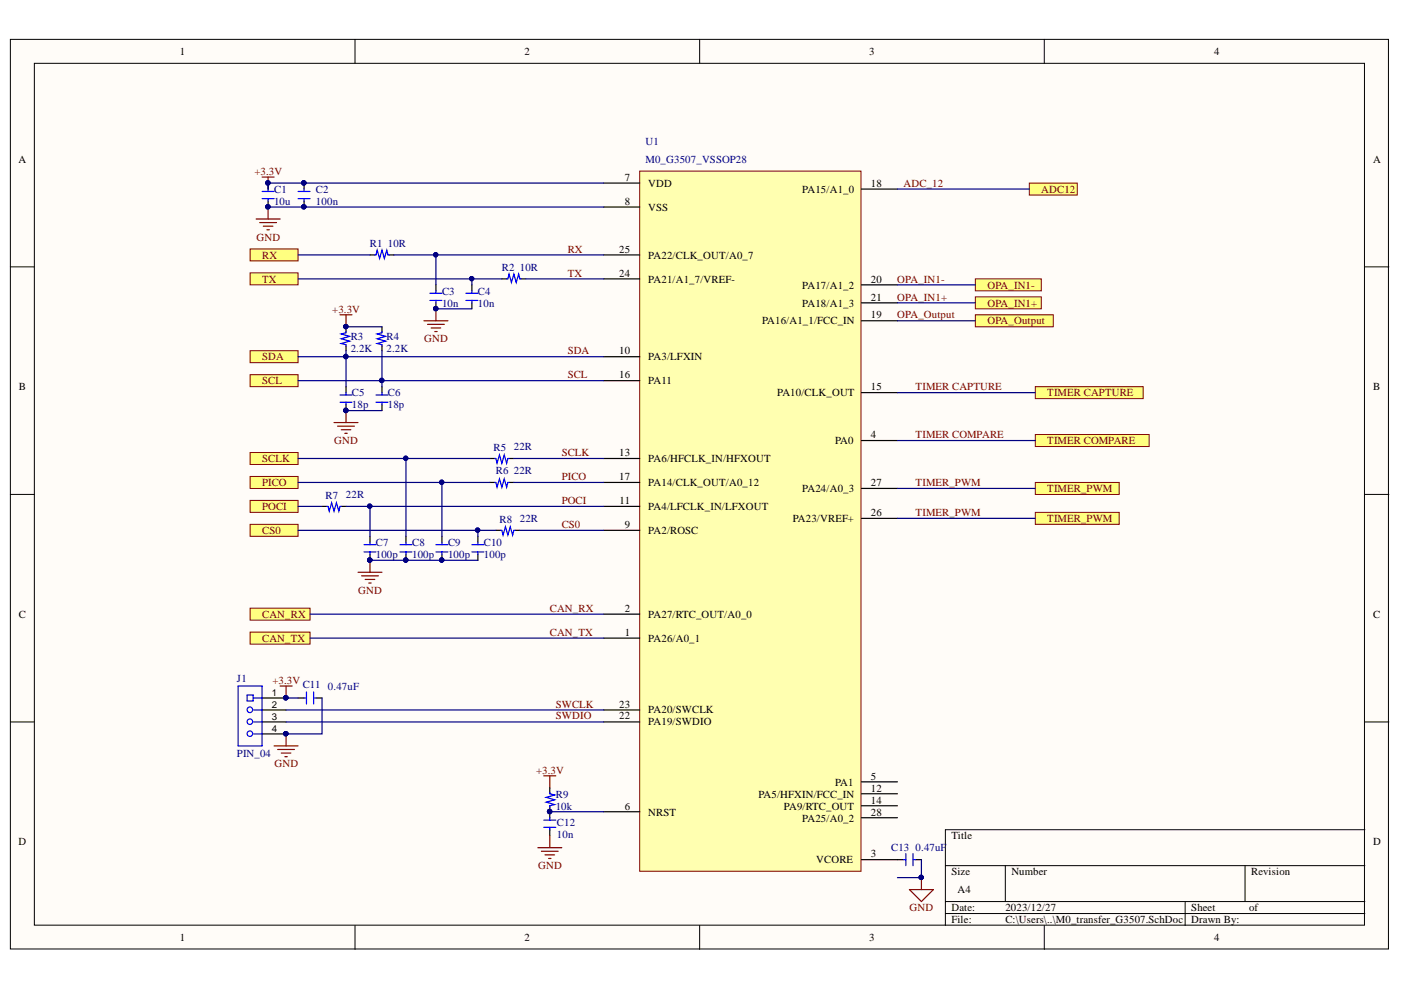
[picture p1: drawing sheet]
<svg xmlns="http://www.w3.org/2000/svg" width="297mm" height="210mm" viewBox="0 0 297 210" stroke-linecap="round" stroke-linejoin="round" font-family="sans-serif">
<g fill="#fffcf8" stroke="#000" stroke-width=".21">
<path d="M2.2 8.3h292.2v192.9h-292.2z"/>
<path d="M7.3 13.4h282v182.8h-282z"/>
</g>
<g fill="none" stroke="#000" stroke-width=".21">
<path d="M75.3 8.3v5.1M148.3 8.3v5.1M221.4 8.3v5.1M2.2 56.6h5.1M289.4 56.6h5.1M2.2 104.8h5.1M289.4 104.8h5.1M2.2 153.1h5.1M289.4 153.1h5.1M289.4 175.9h-89v20.3M75.3 196.2v5.1M148.3 196.2v5.1"/>
<path d="M200.4 183.5h89M200.4 191.2h89M200.4 193.7h89M213.1 183.5v7.7M221.4 196.2v5.1M251.3 191.2v5M264 183.5v7.7"/>
</g>
<path d="M135.6 36.3h46.9v148.4h-46.9z" fill="#ffffb0" stroke="#800000" stroke-width=".21"/>
<g fill="none" stroke="#000" stroke-width=".25">
<path d="M56.8 38.8v1.3M64.5 38.8v1.3M128 38.8h7.6M56.8 42.6v1.3M64.5 42.6v1.3M128 43.9h7.6M128 54h7.6M128 59.1h7.6M182.6 40.1h7.7M128 75.6h7.6M182.6 64.2h7.7M182.6 60.4h7.7"/>
<path d="M182.6 68h7.7M128 97.2h7.6M128 80.7h7.6M182.6 93.4h7.7M182.6 83.2h7.7M128 112.4h7.6M128 107.4h7.6M128 102.3h7.6M182.6 103.6h7.7M182.6 109.9h7.7M128 135.3h7.6M128 130.2h7.6"/>
<path d="M55.6 150.5h5.1M55.6 153.1h5.1M55.6 155.6h5.1M55.6 148h5.1M128 150.5h7.6M128 153.1h7.6M128 172.1h7.6M182.6 165.8h7.7M182.6 168.3h7.7M182.6 170.8h7.7M182.6 173.4h7.7M182.6 182.3h8.9"/>
<path d="M194.1 182.3h1.3"/>
</g>
<g fill="none" stroke="#00f" stroke-width=".25">
<path d="M55.6 40.6h2.5M55.6 42.1h2.5M56.8 40.1v.5M56.8 42.1v.5M63.2 40.6h2.5M63.2 42.1h2.5M64.5 40.1v.5M64.5 42.1v.5M50.5 145.5h5.1v12.6h-5.1zM52.4 147.4h1.3v1.2h-1.3zM53.8 148h1.8M53.8 150.5h1.8"/>
<path d="M53.8 153.1h1.8M53.8 155.6h1.8M191.5 182.3h.6M192.1 181v2.5M193.6 181v2.5M193.6 182.3h.5"/>
<circle cx="53" cy="150.5" r=".59"/>
<circle cx="53" cy="155.6" r=".58"/>
<circle cx="53" cy="153" r=".58"/>
</g>
<g fill="#000080" stroke="#000080" stroke-width=".21">
<circle cx="60.6" cy="155.6" r=".46"/>
<circle cx="60.6" cy="147.9" r=".46"/>
<circle cx="195.3" cy="186" r=".46"/>
<circle cx="64.4" cy="43.8" r=".46"/>
<circle cx="64.4" cy="38.8" r=".47"/>
<circle cx="56.8" cy="43.8" r=".46"/>
<circle cx="56.8" cy="38.8" r=".46"/>
</g>
<path d="M55.6 37.5h2.5M56.8 37.5v2.6M54.3 46.4h5.1M55.1 47.2h3.5M55.8 48h2.1M56.6 48.7h.5M56.8 43.9v2.5M192.8 188.6h5.1l-2.5 2.6zM195.4 186.1v2.5" fill="none" stroke="#800000" stroke-width=".25"/>
<g fill="#ffff80" stroke="#800000" stroke-width=".21">
<path d="M53 52.8h10.2v2.5h-10.2z" fill-rule="evenodd"/>
<path d="M53 57.9h10.2v2.5h-10.2z" fill-rule="evenodd"/>
</g>
<path d="M79.5 54h.2l.3-1 .5 1.8 .5-1.8 .5 1.8 .5-1.8 .3 1h.2M107.4 59.1h.3l.2-1 .5 1.8 .5-1.8 .6 1.8 .5-1.8 .2 1h.3M91.2 62.2h2.5M91.2 63.7h2.5M92.4 61.7v.5M92.4 63.7v.5" fill="none" stroke="#00f" stroke-width=".25"/>
<path d="M78.4 54h1.1M82.5 54h1M106.4 59.1h1M110.5 59.1h1M92.4 60.4v1.3M92.4 64.2v1.3" fill="none" stroke="#000" stroke-width=".25"/>
<circle cx="92.4" cy="65.4" r=".46" fill="#000080" stroke="#000080" stroke-width=".21"/>
<path d="M89.9 68h5.1M90.6 68.8h3.6M91.4 69.5h2M92.2 70.3h.5M92.4 65.5v2.5" fill="none" stroke="#800000" stroke-width=".25"/>
<g fill="#ffff80" stroke="#800000" stroke-width=".21">
<path d="M53 74.4h10.2v2.5h-10.2z" fill-rule="evenodd"/>
<path d="M53 79.4h10.2v2.6h-10.2z" fill-rule="evenodd"/>
</g>
<path d="M73.4 69.3v1M73.4 73.3v1.1M73.4 82v1.2M73.4 85.8v1.3M81 82v1.2M81 85.8v1.3M68.3 107.4h1M72.3 107.4h1.1M101.3 113.7v1.3M101.3 117.5v1.3" fill="none" stroke="#000" stroke-width=".25"/>
<g fill="#000080" stroke="#000080" stroke-width=".21">
<circle cx="73.3" cy="69.2" r=".46"/>
<circle cx="73.3" cy="87" r=".46"/>
<circle cx="78.4" cy="118.7" r=".46"/>
</g>
<g fill="none" stroke="#00f" stroke-width=".25">
<path d="M73.4 70.3v.3l-1.1 .2 1.8 .5-1.8 .5 1.8 .5-1.8 .5 1.1 .3v.2M72.1 83.8h2.5M72.1 85.3h2.5M73.4 83.2v.6M73.4 85.3v.5M79.7 83.8h2.6M79.7 85.3h2.6M81 83.2v.6M81 85.3v.5M69.3 107.4h.3l.2 1 .5-1.8 .5 1.8 .5-1.8 .5 1.8 .3-1h.2M100 115.5h2.6M100 117h2.6"/>
<path d="M101.3 115v.5M101.3 117v.5"/>
</g>
<path d="M70.8 89.6h5.1M71.6 90.4h3.5M72.3 91.1h2.1M73.1 91.9h.5M73.4 87.1v2.5M78.4 118.8v2.5M75.9 121.3h5.1M76.7 122.1h3.5M77.4 122.9h2.1M78.2 123.6h.5" fill="none" stroke="#800000" stroke-width=".25"/>
<g fill="#ffff80" stroke="#800000" stroke-width=".21">
<path d="M53 95.9h10.2v2.6h-10.2z" fill-rule="evenodd"/>
<path d="M53 101h10.2v2.6h-10.2z" fill-rule="evenodd"/>
<path d="M53 111.2h10.2v2.5h-10.2z" fill-rule="evenodd"/>
</g>
<g fill="none" stroke="#000" stroke-width=".25">
<path d="M81 69.3v1M81 73.3v1.1M100 60.4v1.3M100 64.2v1.3M103.9 97.2h1M107.9 97.2h1M78.4 113.7v1.3M78.4 117.5v1.3M86.1 113.7v1.3M86.1 117.5v1.3M93.7 113.7v1.3M93.7 117.5v1.3"/>
<path d="M103.9 102.3h1M105.1 112.4h1M107.9 102.3h1M109.2 112.4h1"/>
</g>
<g fill="none" stroke="#00f" stroke-width=".25">
<path d="M81 70.3v.3l-1 .2 1.7 .5-1.7 .5 1.7 .5-1.7 .5 1 .3v.2M98.8 62.2h2.5M98.8 63.7h2.5M100 61.7v.5M100 63.7v.5M104.9 97.2h.2l.3 1 .5-1.7 .5 1.7 .5-1.7 .5 1.7 .3-1h.2M77.2 115.5h2.5M77.2 117h2.5M78.4 115v.5M78.4 117v.5M84.8 115.5h2.5M84.8 117h2.5"/>
<path d="M86.1 115v.5M86.1 117v.5M92.4 115.5h2.6M92.4 117h2.6M93.7 115v.5M93.7 117v.5M104.9 102.3h.2l.3 1 .5-1.8 .5 1.8 .5-1.8 .5 1.8 .3-1h.2M106.1 112.4h.3l.3 1.1 .5-1.8 .5 1.8 .5-1.8 .5 1.8 .2-1.1h.3"/>
</g>
<g fill="#000080" stroke="#000080" stroke-width=".21">
<circle cx="78.4" cy="118.7" r=".46"/>
<circle cx="93.6" cy="118.7" r=".46"/>
<circle cx="86" cy="118.7" r=".46"/>
</g>
<g fill="#ffff80" stroke="#800000" stroke-width=".21">
<path d="M53 106.1h10.2v2.5h-10.2z" fill-rule="evenodd"/>
<path d="M53 128.9h12.7v2.6h-12.7z" fill-rule="evenodd"/>
<path d="M53 134h12.7v2.6h-12.7z" fill-rule="evenodd"/>
</g>
<path d="M58.1 158.1h5.1M58.9 158.9h3.5M59.6 159.7h2.1M60.7 155.6v2.5M60.4 160.4h.5" fill="none" stroke="#800000" stroke-width=".25"/>
<circle cx="60.6" cy="155.6" r=".46" fill="#000080" stroke="#000080" stroke-width=".21"/>
<path d="M64.5 148h.5M65 146.7v2.6M66.5 146.7v2.6M66.5 148h.5" fill="none" stroke="#00f" stroke-width=".25"/>
<path d="M63.2 148h1.3M67 148h1.3" fill="none" stroke="#000" stroke-width=".25"/>
<g fill="#ffff80" stroke="#800000" stroke-width=".21">
<path d="M206.8 62.9h14v2.6h-14z" fill-rule="evenodd"/>
<path d="M206.8 59.1h14v2.6h-14z" fill-rule="evenodd"/>
<path d="M206.8 66.7h16.5v2.6h-16.5z" fill-rule="evenodd"/>
<path d="M219.5 102.3h17.8v2.5h-17.8z" fill-rule="evenodd"/>
<path d="M219.5 108.6h17.8v2.6h-17.8z" fill-rule="evenodd"/>
<path d="M219.5 82h22.9v2.5h-22.9z" fill-rule="evenodd"/>
</g>
<path d="M72.1 66.7h2.5M73.4 66.7v2.6M59.4 145.5h2.5M60.7 145.5v2.5" fill="none" stroke="#800000" stroke-width=".25"/>
<g fill="#000080" stroke="#000080" stroke-width=".21">
<circle cx="73.3" cy="69.2" r=".46"/>
<circle cx="60.6" cy="147.9" r=".46"/>
</g>
<g fill="#ffff80" stroke="#800000" stroke-width=".21">
<path d="M218.2 38.8h10.2v2.6h-10.2z" fill-rule="evenodd"/>
<path d="M219.5 92.1h24.1v2.6h-24.1z" fill-rule="evenodd"/>
</g>
<path d="M114 179.7h5.1M115.3 164.5h2.5M116.6 164.5v2.5M116.6 177.2v2.5M114.8 180.5h3.5M115.6 181.3h2M116.3 182h.5" fill="none" stroke="#800000" stroke-width=".25"/>
<path d="M116.6 167v1M116.6 171.1v2.3M116.6 175.9v1.3" fill="none" stroke="#000" stroke-width=".25"/>
<g fill="#000080" stroke="#000080" stroke-width=".21">
<circle cx="116.5" cy="172.1" r=".46"/>
<circle cx="195.3" cy="186" r=".46"/>
<circle cx="56.8" cy="43.8" r=".46"/>
<circle cx="64.4" cy="43.8" r=".46"/>
<circle cx="73.3" cy="87" r=".46"/>
<circle cx="73.3" cy="69.2" r=".46"/>
<circle cx="92.4" cy="65.4" r=".46"/>
<circle cx="100" cy="59.1" r=".46"/>
<circle cx="92.4" cy="54" r=".46"/>
<circle cx="78.4" cy="118.7" r=".46"/>
<circle cx="86" cy="118.7" r=".46"/>
<circle cx="93.6" cy="118.7" r=".46"/>
<circle cx="60.6" cy="155.6" r=".46"/>
<circle cx="80.9" cy="80.7" r=".46"/>
<circle cx="73.3" cy="75.6" r=".46"/>
<circle cx="78.4" cy="107.3" r=".46"/>
<circle cx="86" cy="97.2" r=".46"/>
<circle cx="93.6" cy="102.3" r=".46"/>
<circle cx="101.3" cy="112.4" r=".46"/>
<circle cx="60.6" cy="147.9" r=".46"/>
<circle cx="64.4" cy="38.8" r=".47"/>
<circle cx="56.8" cy="38.8" r=".46"/>
</g>
<path d="M115.3 175.4h2.5M115.3 173.9h2.5M116.6 168v.3l1 .3-1.8 .5 1.8 .5-1.8 .5 1.8 .5-1 .2v.3M116.6 173.4v.5M116.6 175.4v.5" fill="none" stroke="#00f" stroke-width=".25"/>
<g fill="none" stroke="#000080" stroke-width=".25">
<path d="M128 38.8h-71.2v1.3M56.8 43.9h71.2M63.2 59.1h36.8M63.2 54h15.2M83.5 54h44.5M92.4 54v6.4M106.4 59.1h-6.4v1.3M111.5 59.1h16.5M190.3 40.1h27.9M63.2 75.6h64.8M73.4 69.3h7.6M73.4 74.4v7.6"/>
<path d="M81 74.4v7.6M92.4 65.5h7.6M190.3 64.2h16.5M190.3 60.4h16.5M190.3 68h16.5M63.2 80.7h64.8M63.2 97.2h40.7M73.4 87.1h7.6M86.1 97.2v16.5M108.9 97.2h19.1M190.3 83.2h29.2M190.3 93.4h29.2"/>
<path d="M63.2 112.4h41.9M63.2 102.3h40.7M63.2 107.4h5.1M73.4 107.4h54.6M78.4 118.8h22.9M78.4 107.4v6.3M93.7 102.3v11.4M101.3 112.4v1.3M108.9 102.3h19.1M110.2 112.4h17.8M190.3 103.6h29.2M190.3 109.9h29.2"/>
<path d="M65.7 135.3h62.3M65.7 130.2h62.3M60.7 153.1h67.3M60.7 150.5h67.3M60.7 148h2.5M68.3 148v7.6h-7.6M116.6 172.1h11.4M195.4 182.3v3.8h-5.1"/>
</g>
<g font-size="2.3">
<text x="38.1" y="11.7">1</text>
<text x="111.2" y="11.7">2</text>
<text x="184.3" y="11.7">3</text>
<text x="257.4" y="11.7">4</text>
<text x="3.9" y="34.5">A</text>
<text x="291.1" y="34.5">A</text>
<text x="132.5" y="38.3">7</text>
<text x="137.5" y="39.6">VDD</text>
<text x="170.1" y="40.8">PA15/A1_0</text>
<text x="184.7" y="39.6">18</text>
<text x="132.5" y="43.4">8</text>
<text x="137.5" y="44.7">VSS</text>
<text x="131.3" y="53.6">25</text>
<text x="131.3" y="58.7">24</text>
<text x="137.5" y="54.8">PA22/CLK_OUT/A0_7</text>
<text x="137.5" y="59.9">PA21/A1_7/VREF-</text>
<text x="184.7" y="59.9">20</text>
<text x="170.1" y="65">PA18/A1_3</text>
<text x="170.1" y="61.2">PA17/A1_2</text>
<text x="184.7" y="63.7">21</text>
<text x="161.6" y="68.8">PA16/A1_1/FCC_IN</text>
<text x="184.7" y="67.5">19</text>
<text x="131.3" y="75.1">10</text>
<text x="137.5" y="76.4">PA3/LFXIN</text>
<text x="4" y="82.7">B</text>
<text x="131.3" y="80.2">16</text>
<text x="137.5" y="81.5">PA11</text>
<text x="184.7" y="82.7">15</text>
<text x="291.1" y="82.7">B</text>
<text x="164.8" y="84">PA10/CLK_OUT</text>
<text x="177" y="94.1">PA0</text>
<text x="184.7" y="92.9">4</text>
<text x="131.3" y="96.7">13</text>
<text x="131.3" y="101.8">17</text>
<text x="137.5" y="98">PA6/HFCLK_IN/HFXOUT</text>
<text x="131.4" y="106.9">11</text>
<text x="137.5" y="103">PA14/CLK_OUT/A0_12</text>
<text x="170.1" y="104.4">PA24/A0_3</text>
<text x="184.7" y="103">27</text>
<text x="132.5" y="112">9</text>
<text x="137.5" y="113.2">PA2/ROSC</text>
<text x="137.5" y="108.2">PA4/LFCLK_IN/LFXOUT</text>
<text x="168.1" y="110.7">PA23/VREF+</text>
<text x="184.7" y="109.4">26</text>
<text x="4" y="131">C</text>
<text x="132.5" y="129.7">2</text>
<text x="137.5" y="131">PA27/RTC_OUT/A0_0</text>
<text x="291.1" y="131">C</text>
<text x="132.5" y="134.8">1</text>
<text x="137.5" y="136.1">PA26/A0_1</text>
<text x="131.3" y="150">23</text>
<text x="131.3" y="152.5">22</text>
<text x="137.5" y="151.3">PA20/SWCLK</text>
<text x="137.5" y="153.8">PA19/SWDIO</text>
<text x="177" y="166.6">PA1</text>
<text x="184.7" y="165.3">5</text>
<text x="184.7" y="167.8">12</text>
<text x="132.5" y="171.6">6</text>
<text x="137.5" y="172.9">NRST</text>
<text x="160.8" y="169.1">PA5/HFXIN/FCC_IN</text>
<text x="166.2" y="171.6">PA9/RTC_OUT</text>
<text x="184.7" y="170.4">14</text>
<text x="184.7" y="172.9">28</text>
<text x="3.9" y="179.3">D</text>
<text x="170.1" y="174.2">PA25/A0_2</text>
<text x="201.7" y="178">Title</text>
<text x="291.1" y="179.3">D</text>
<text x="173.1" y="183.1">VCORE</text>
<text x="184.7" y="181.8">3</text>
<text x="201.7" y="185.6">Size</text>
<text x="214.4" y="185.6">Number</text>
<text x="265.3" y="185.6">Revision</text>
<text x="203" y="189.4">A4</text>
<text x="201.7" y="193.2">Date:</text>
<text x="201.7" y="195.7">File:</text>
<text x="213.2" y="193.2">2023/12/27</text>
<text x="213.2" y="195.7">C:\Users\..\M0_transfer_G3507.SchDoc</text>
<text x="252.6" y="193.2">Sheet</text>
<text x="252.6" y="195.7">Drawn By:</text>
<text x="264.8" y="193.2">of</text>
<text x="38.1" y="199.5">1</text>
<text x="111.2" y="199.5">2</text>
<text x="184.3" y="199.5">3</text>
<text x="257.4" y="199.5">4</text>
</g>
<g font-size="2.3" fill="#000080">
<text x="136.9" y="30.7">U1</text>
<text x="136.9" y="34.5">M0_G3507_VSSOP28</text>
<text x="58.1" y="40.8">C1</text>
<text x="67" y="40.8">C2</text>
<text x="58.1" y="43.4">10u</text>
<text x="67" y="43.4">100n</text>
<text x="78.4" y="52.3">R1</text>
<text x="82.2" y="52.3">10R</text>
<text x="106.4" y="57.4">R2</text>
<text x="110.2" y="57.4">10R</text>
<text x="93.7" y="65">10n</text>
<text x="93.7" y="62.5">C3</text>
<text x="101.3" y="65">10n</text>
<text x="101.3" y="62.5">C4</text>
<text x="74.4" y="74.6">2.2K</text>
<text x="74.4" y="72.1">R3</text>
<text x="82" y="74.6">2.2K</text>
<text x="82" y="72.1">R4</text>
<text x="74.6" y="86.5">18p</text>
<text x="74.6" y="84">C5</text>
<text x="82.2" y="86.5">18p</text>
<text x="82.2" y="84">C6</text>
<text x="104.6" y="95.7">R5</text>
<text x="108.9" y="95.4">22R</text>
<text x="105.1" y="100.5">R6</text>
<text x="108.9" y="100.5">22R</text>
<text x="69" y="105.9">R7</text>
<text x="73.3" y="105.6">22R</text>
<text x="105.9" y="111">R8</text>
<text x="110.2" y="110.7">22R</text>
<text x="79.7" y="118.3">100p</text>
<text x="79.7" y="115.8">C7</text>
<text x="87.4" y="118.3">100p</text>
<text x="87.4" y="115.8">C8</text>
<text x="95" y="118.3">100p</text>
<text x="95" y="115.8">C9</text>
<text x="102.6" y="118.3">100p</text>
<text x="102.6" y="115.8">C10</text>
<text x="50.2" y="144.7">J1</text>
<text x="64.2" y="146">C11</text>
<text x="69.5" y="146.2">0.47uF</text>
<text x="50.2" y="160.4">PIN_04</text>
<text x="117.8" y="171.6">10k</text>
<text x="117.8" y="169.1">R9</text>
<text x="118.1" y="177.7">10n</text>
<text x="118.1" y="175.2">C12</text>
<text x="189" y="180.5">C13</text>
<text x="194.1" y="180.5">0.47uF</text>
</g>
<g font-size="2.3" fill="#800000">
<text x="54" y="37">+3.3V</text>
<text x="191.6" y="39.6">ADC_12</text>
<text x="220.8" y="40.8">ADC12</text>
<text x="54.4" y="51">GND</text>
<text x="120.4" y="53.6">RX</text>
<text x="55.6" y="54.8">RX</text>
<text x="55.6" y="59.9">TX</text>
<text x="120.4" y="58.7">TX</text>
<text x="190.2" y="59.9">OPA_IN1-</text>
<text x="190.2" y="63.7">OPA_IN1+</text>
<text x="209.3" y="65">OPA_IN1+</text>
<text x="209.3" y="61.2">OPA_IN1-</text>
<text x="70.5" y="66.3">+3.3V</text>
<text x="190.2" y="67.5">OPA_Output</text>
<text x="209.3" y="68.8">OPA_Output</text>
<text x="55.6" y="76.4">SDA</text>
<text x="89.9" y="72.6">GND</text>
<text x="120.4" y="75.1">SDA</text>
<text x="55.6" y="81.5">SCL</text>
<text x="120.4" y="80.2">SCL</text>
<text x="194.1" y="82.7">TIMER CAPTURE</text>
<text x="222" y="84">TIMER CAPTURE</text>
<text x="70.9" y="94.1">GND</text>
<text x="194.1" y="92.9">TIMER COMPARE</text>
<text x="222" y="94.1">TIMER COMPARE</text>
<text x="55.6" y="98">SCLK</text>
<text x="119.1" y="96.7">SCLK</text>
<text x="119.1" y="101.8">PICO</text>
<text x="55.6" y="103">PICO</text>
<text x="119.1" y="106.9">POCI</text>
<text x="194.1" y="103">TIMER_PWM</text>
<text x="222" y="104.4">TIMER_PWM</text>
<text x="55.6" y="113.2">CS0</text>
<text x="55.6" y="108.2">POCI</text>
<text x="119.1" y="112">CS0</text>
<text x="194.1" y="109.4">TIMER_PWM</text>
<text x="222" y="110.7">TIMER_PWM</text>
<text x="76" y="125.9">GND</text>
<text x="55.6" y="131">CAN_RX</text>
<text x="116.6" y="129.7">CAN_RX</text>
<text x="55.6" y="136.1">CAN_TX</text>
<text x="116.6" y="134.8">CAN_TX</text>
<text x="57.8" y="144.9">+3.3V</text>
<text x="117.8" y="150">SWCLK</text>
<text x="117.8" y="152.5">SWDIO</text>
<text x="58.2" y="162.7">GND</text>
<text x="113.7" y="164">+3.3V</text>
<text x="114.1" y="184.3">GND</text>
<text x="192.9" y="193.2">GND</text>
</g>
<g font-size="2">
<text x="57.6" y="147.6">1</text>
<text x="57.6" y="155.2">4</text>
<text x="57.6" y="150.1">2</text>
<text x="57.6" y="152.6">3</text>
</g>
</svg>
